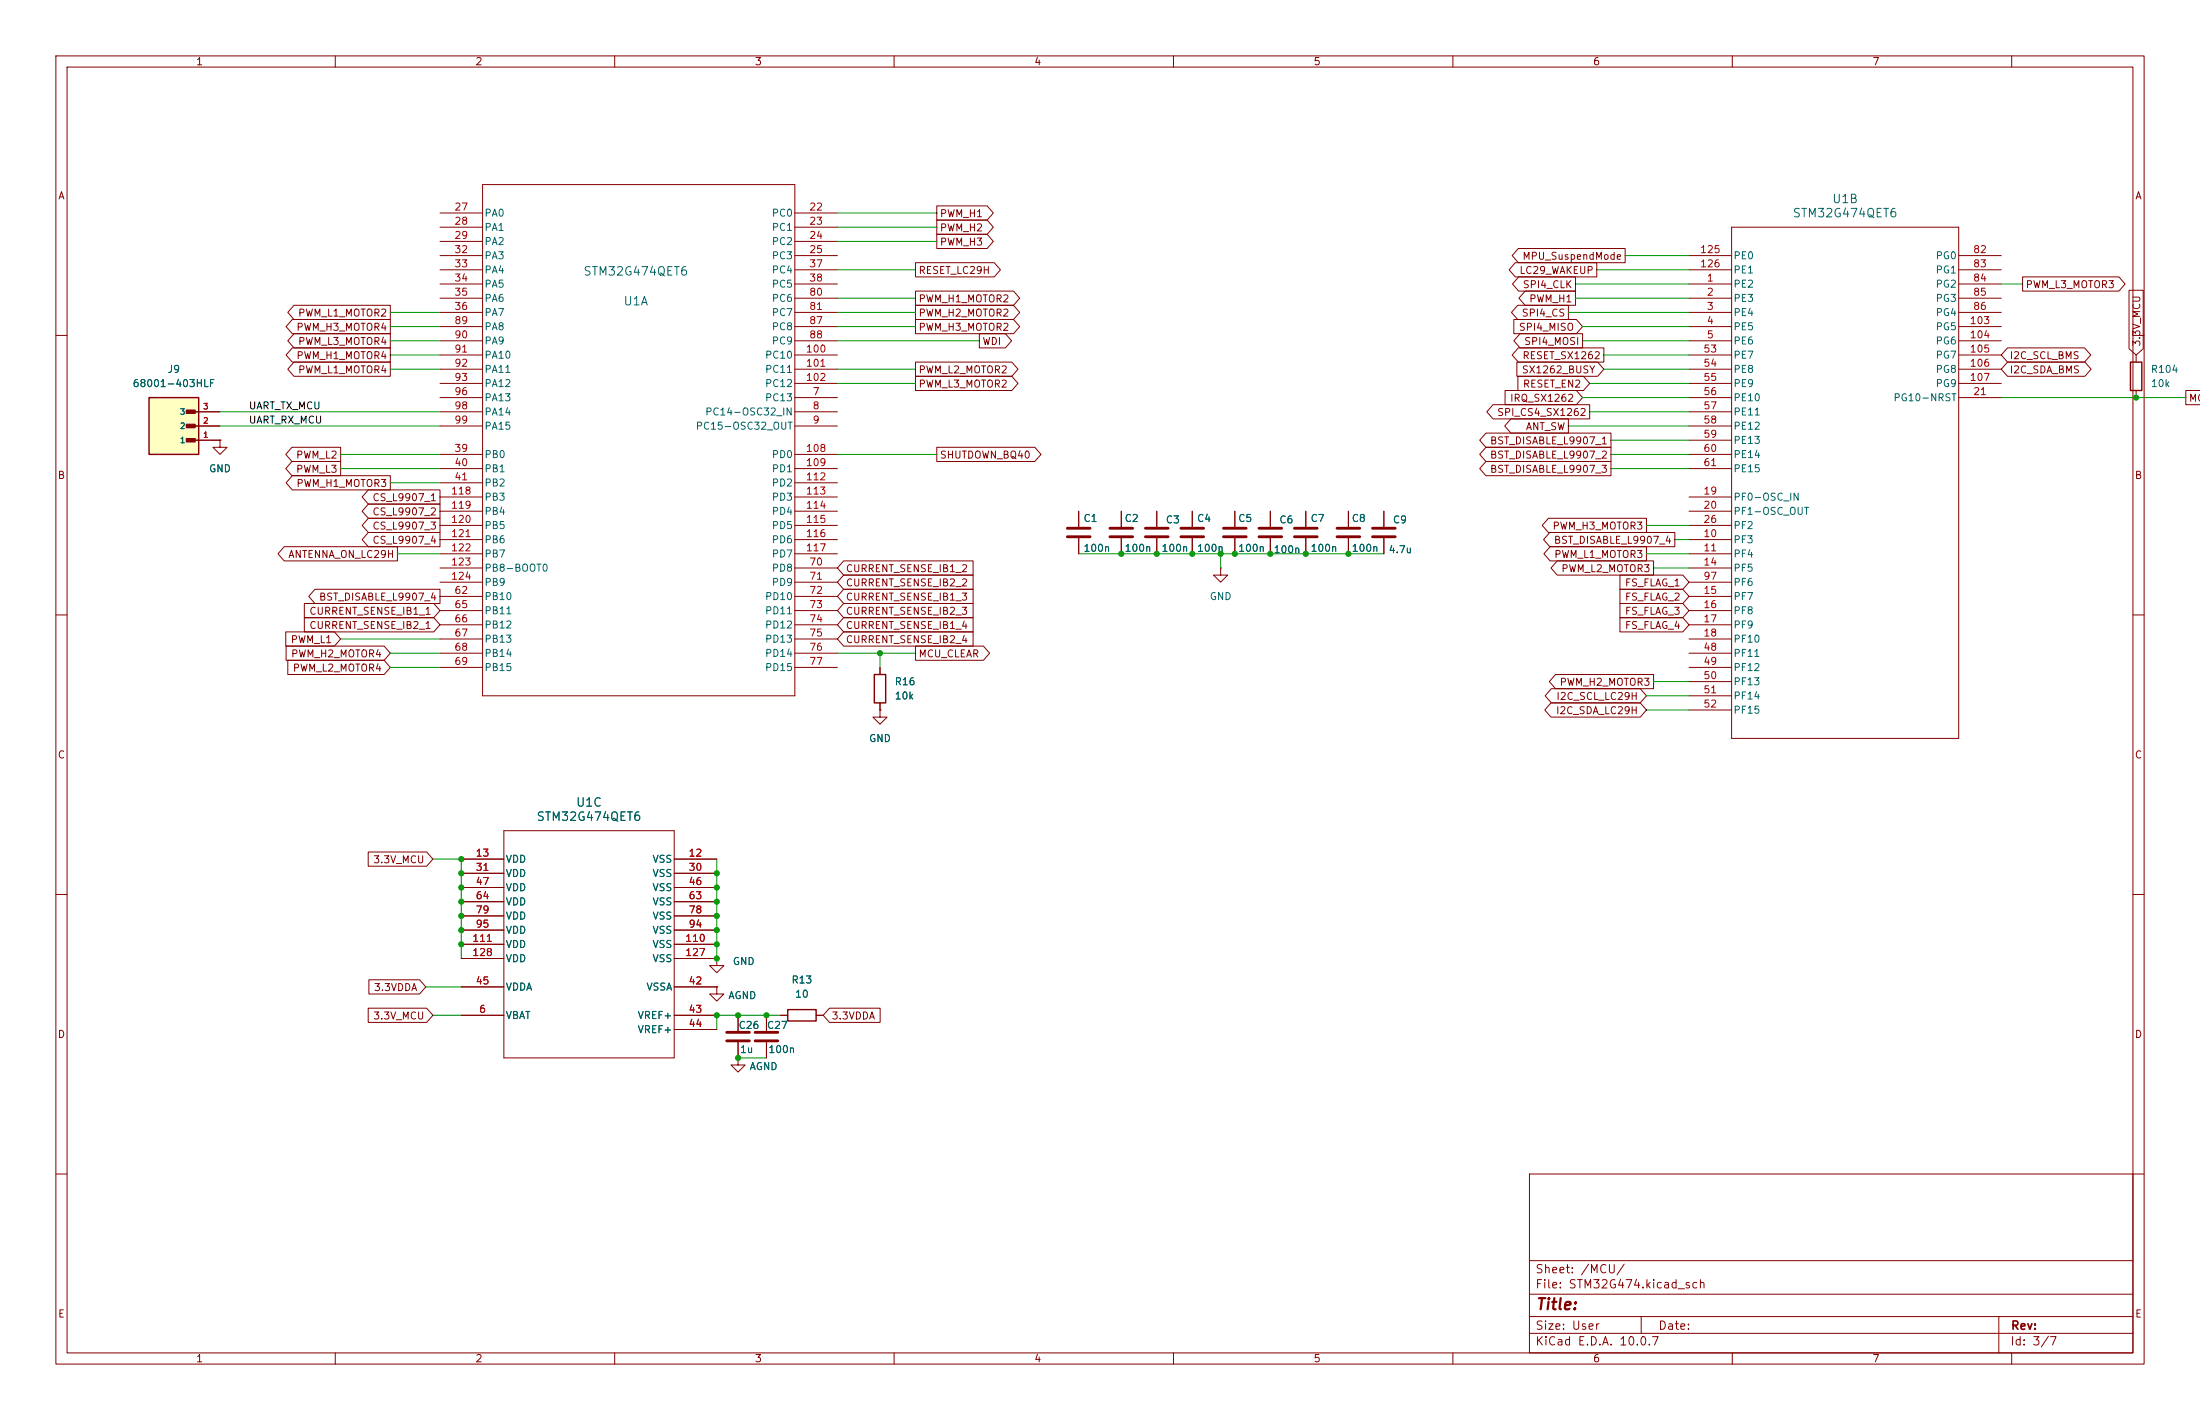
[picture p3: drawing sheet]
<svg xmlns="http://www.w3.org/2000/svg" width="394mm" height="254mm" viewBox="0 0 394 254" stroke-linecap="round" stroke-linejoin="round" font-family="sans-serif">
<g fill="none" stroke="#840000" stroke-width=".18">
<path d="M10 10h373.7v234h-373.7zM12 12h369.7v230h-369.7zM60 10v2M110 10v2M160 10v2M210 10v2M260 10v2M310 10v2M360 10v2M78.7 38.1h7.7M86.4 33h55.8v91.5h-55.8zM142.2 38.1h7.7"/>
<path d="M78.7 40.6h7.7M78.7 50.8h7.7M78.7 53.3h7.7M78.7 55.9h7.7M78.7 58.4h7.7M78.7 45.7h7.7M78.7 48.3h7.7M78.7 43.2h7.7M142.2 40.6h7.7M142.2 50.8h7.7M142.2 53.3h7.7M142.2 55.9h7.7"/>
<path d="M142.2 58.4h7.7M142.2 45.7h7.7M142.2 48.3h7.7M142.2 43.2h7.7M302.3 50.8h7.6M302.3 53.3h7.6M302.3 55.9h7.6M302.3 58.4h7.6M302.3 45.7h7.6M302.3 48.3h7.6M309.9 40.6h40.6v91.5h-40.6zM350.5 50.8h7.6"/>
<path d="M350.5 53.3h7.6M350.5 55.9h7.6M350.5 58.4h7.6M350.5 45.7h7.6M350.5 48.3h7.6M10 60h2M39.4 78.7v1.3h1.2l-1.2 1.3-1.3-1.3h1.3M39.4 78.7h.1M78.7 61h7.7M78.7 71.1h7.7M78.7 63.5h7.7M78.7 66h7.7"/>
<path d="M78.7 68.6h7.7M78.7 73.7h7.7M78.7 76.2h7.7M142.2 61h7.7M142.2 71.1h7.7M142.2 63.5h7.7M142.2 66h7.7M142.2 68.6h7.7M142.2 73.7h7.7M142.2 76.2h7.7M302.3 61h7.6M302.3 71.1h7.6"/>
<path d="M302.3 63.5h7.6M302.3 66h7.6M302.3 68.6h7.6M302.3 73.7h7.6M302.3 76.2h7.6M302.3 78.7h7.6M350.5 61h7.6M350.5 71.1h7.6M350.5 63.5h7.6M350.5 66h7.6M350.5 68.6h7.6M381.7 60h2"/>
<path d="M382.3 63.5v1.3M382.3 69.9v1.2M78.7 96.5h7.7M78.7 99.1h7.7M78.7 88.9h7.7M78.7 91.4h7.7M78.7 94h7.7M78.7 81.3h7.7M78.7 83.8h7.7M78.7 86.4h7.7M142.2 96.5h7.7M142.2 99.1h7.7"/>
<path d="M142.2 88.9h7.7M142.2 91.4h7.7M142.2 94h7.7M142.2 81.3h7.7M142.2 83.8h7.7M142.2 86.4h7.7M193 91.4v2.8M193 96.3v2.8M200.7 91.4v2.8M200.7 96.3v2.8M207 91.4v2.8M207 96.3v2.8"/>
<path d="M213.4 91.4v2.8M213.4 96.3v2.8M221 91.4v2.8M221 96.3v2.8M227.3 91.4v2.8M227.3 96.3v2.8M233.7 91.4v2.8M233.7 96.3v2.8M241.3 91.4v2.8M241.3 96.3v2.8M247.6 91.4v2.8M247.6 96.3v2.8"/>
<path d="M302.3 96.5h7.6M302.3 99.1h7.6M302.3 88.9h7.6M302.3 91.4h7.6M302.3 94h7.6M302.3 81.3h7.6M302.3 83.8h7.6M10 110h2M78.7 101.6h7.7M78.7 106.7h7.7M78.7 109.2h7.7M78.7 111.8h7.7"/>
<path d="M78.7 114.3h7.7M78.7 116.8h7.7M78.7 119.4h7.7M78.7 104.1h7.7M142.2 101.6h7.7M142.2 106.7h7.7M142.2 109.2h7.7M142.2 111.8h7.7M142.2 114.3h7.7M142.2 116.8h7.7M142.2 119.4h7.7M142.2 104.1h7.7"/>
<path d="M157.5 119.4v1.3M218.4 101.6v1.3h1.3l-1.3 1.2-1.2-1.2h1.2M218.4 101.6h.1M302.3 101.6h7.6M302.3 106.7h7.6M302.3 109.2h7.6M302.3 111.8h7.6M302.3 114.3h7.6M302.3 116.8h7.6M302.3 119.4h7.6M302.3 104.1h7.6M381.7 110h2"/>
<path d="M157.5 127v1.3h1.2l-1.2 1.2-1.3-1.2h1.3M157.5 127h.1M157.5 125.7v1.3M302.3 121.9h7.6M302.3 124.5h7.6M302.3 127h7.6M10 160h2M82.5 153.7h7.7M82.5 156.2h7.7M82.5 158.8h7.7M90.2 148.6h30.4v40.6h-30.4zM120.6 153.7h7.7"/>
<path d="M120.6 156.2h7.7M120.6 158.8h7.7M381.7 160h2M82.5 176.5h7.7M82.5 161.3h7.7M82.5 163.8h7.7M82.5 166.4h7.7M82.5 168.9h7.7M82.5 171.5h7.7M120.6 176.5h7.7M120.6 161.3h7.7M120.6 163.8h7.7"/>
<path d="M120.6 166.4h7.7M120.6 168.9h7.7M120.6 171.5h7.7M128.3 176.5v1.3h1.2l-1.2 1.3-1.3-1.3h1.3M128.3 176.5h.1M128.3 171.5v1.2h1.2l-1.2 1.3-1.3-1.3h1.3M128.3 171.5h.1M82.5 181.6h7.7M120.6 181.6h7.7M120.6 184.2h7.7M132.1 189.2v1.3h1.2l-1.2 1.3-1.3-1.3h1.3M132.1 189.2h.1"/>
<path d="M132.1 181.6v2.8M132.1 186.4v2.8M137.2 181.6v2.8M137.2 186.4v2.8M139.7 181.6h1.3M146 181.6h1.3M10 210h2M273.7 210h108v32h-108zM381.7 210h2M273.7 238.5h108M273.7 235.5h108M273.7 231.5h108"/>
<path d="M273.7 225.5h108M293.7 235.5v3M357.7 235.5v6.5M60 242v2M110 242v2M160 242v2M210 242v2M260 242v2M310 242v2M360 242v2"/>
</g>
<g fill="none" stroke="#840000" stroke-width=".51">
<path d="M191 94.5h4.1M191 96h4.1M198.6 94.5h4.1M198.6 96h4.1M205 94.5h4M205 96h4M211.3 94.5h4.1M211.3 96h4.1M218.9 94.5h4.1M218.9 96h4.1M225.3 94.5h4.1M225.3 96h4.1"/>
<path d="M231.6 94.5h4.1M231.6 96h4.1M239.3 94.5h4M239.3 96h4M245.6 94.5h4.1M245.6 96h4.1M130 184.7h4.1M130 186.2h4.1M135.1 184.7h4.1M135.1 186.2h4.1"/>
</g>
<path d="M381.3 64.8h2v5.1h-2zM156.5 120.7h2v5h-2zM141 180.6h5v2h-5z" fill="none" stroke="#840000" stroke-width=".25"/>
<path d="M26.7 71.1h8.9v10.2h-8.9z" fill="#ffffc2"/>
<path d="M26.7 71.1h8.9v10.2h-8.9z" fill="none" stroke="#840000" stroke-width=".25"/>
<g fill="#840000" stroke="#840000" stroke-width=".18">
<path d="M33.3 78.4h1.6v.7h-1.6z"/>
<path d="M33.3 75.9h1.6v.6h-1.6z"/>
<path d="M33.3 73.3h1.6v.7h-1.6z"/>
</g>
<g fill="none" stroke="#840000" stroke-width=".18">
<path d="M167.6 36.8h9.1l1.1 1.3-1.1 1.3h-9.1zM167.6 39.4h9.1l1.1 1.2-1.1 1.3h-9.1zM52.3 57.1h17.5v2.6h-17.5l-1.1-1.3zM52.6 54.6h17.2v2.6h-17.2l-1.1-1.3zM52.6 59.7h17.2v2.5h-17.2l-1.1-1.2zM163.8 54.6h17.6l1.1 1.3-1.1 1.3h-17.6zM163.8 57.1h17.6l1.1 1.3-1.1 1.3h-17.6zM163.8 52.1h17.6l1.1 1.2-1.1 1.3h-17.6zM163.8 47h14.1l1.1 1.3-1.1 1.2h-14.1zM167.6 41.9h9.1l1.1 1.3-1.1 1.3h-9.1zM175.3 59.7h4.6l1.1 1.3-1.1 1.2h-4.6zM270.9 57.1h11.2l1.1 1.3-1.1 1.3h-11.2z"/>
<path d="M271.2 47h14.5v2.5h-14.5l-1.1-1.2zM271.6 54.6h9.1v2.6h-9.1l-1.1-1.3zM271.7 44.4h19.1v2.6h-19.1l-1.1-1.3zM271.8 49.5h10.1v2.6h-10.1l-1.1-1.3zM272 59.7h11.2v2.5h-11.2l-1.1-1.2zM272.9 52.1h9v2.5h-9l-1.1-1.3zM361.9 49.5h17.3l1.1 1.3-1.1 1.3h-17.3zM381 51.9h2.5v10.5l-1.2 1.1-1.3-1.1zM34.3 78.7h5.1M34.3 76.2h5.1M34.3 73.7h5.1M39.4 78.7h.1"/>
<path d="M52.3 62.2h17.5v2.6h-17.5l-1.1-1.3zM52.6 64.8h17.2v2.5h-17.2l-1.1-1.3zM163.8 67.3h17.3l1.1 1.3-1.1 1.3h-17.3zM163.8 64.8h17.3l1.1 1.2-1.1 1.3h-17.3zM265.9 77.5h22.4v2.5h-22.4l-1.1-1.3zM267.2 72.4h17.3v2.5h-17.3l-1.1-1.2zM269.3 69.8h12.8l1.1 1.3-1.1 1.3h-12.8zM270.4 74.9h10.3v2.6h-10.3l-1.1-1.3zM271.5 64.8h14.4l1.1 1.2-1.1 1.3h-14.4zM271.6 67.3h11.8l1.1 1.3-1.1 1.3h-11.8zM271.7 62.2h15.3v2.6h-15.3l-1.1-1.3zM359.3 64.8h13.8l1.1 1.2-1.1 1.3h-13.8l-1.2-1.3z"/>
<path d="M359.3 62.2h13.7l1.2 1.3-1.2 1.3h-13.7l-1.2-1.3zM393.8 69.8h-2.6v2.6h2.6M50.9 97.8h20.2v2.5h-20.2l-1.2-1.2zM52.2 80h8.8v2.6h-8.8l-1.1-1.3zM52.2 82.5h8.8v2.6h-8.8l-1.1-1.3zM52.3 85.1h17.5v2.5h-17.5l-1.1-1.2zM65.9 95.2h12.8v2.6h-12.8l-1.1-1.3zM65.9 90.2h12.8v2.5h-12.8l-1.1-1.3zM65.9 87.6h12.8v2.6h-12.8l-1.1-1.3zM65.9 92.7h12.8v2.6h-12.8l-1.1-1.3zM167.6 80h17.6l1.1 1.3-1.1 1.3h-17.6zM193 91.4v2.8"/>
<path d="M193 96.3v2.8M200.7 91.4v2.8M200.7 96.3v2.8M207 91.4v2.8M207 96.3v2.8M213.4 91.4v2.8M213.4 96.3v2.8M221 91.4v2.8M221 96.3v2.8M227.3 91.4v2.8M227.3 96.3v2.8M233.7 91.4v2.8"/>
<path d="M233.7 96.3v2.8M241.3 91.4v2.8M241.3 96.3v2.8M247.6 91.4v2.8M247.6 96.3v2.8M265.9 82.5h22.4v2.6h-22.4l-1.1-1.3zM265.9 80h22.4v2.6h-22.4l-1.1-1.3zM277.1 92.7h17.5v2.6h-17.5l-1.1-1.3zM277.3 95.2h22.4v2.6h-22.4l-1.1-1.3zM277.4 97.8h17.2v2.5h-17.2l-1.1-1.2zM51.1 113h8.7l1.2 1.3-1.2 1.3h-8.7zM51.2 115.6h17.5l1.1 1.2-1.1 1.3h-17.5z"/>
<path d="M51.5 118.1h17.2l1.1 1.3-1.1 1.3h-17.2zM54.5 107.9h23.1l1.1 1.3-1.1 1.3h-23.1zM54.5 110.5h23.1l1.1 1.3-1.1 1.2h-23.1zM56.4 105.4h22.3v2.6h-22.3l-1.2-1.3zM151 113h23.1v2.6h-23.1l-1.1-1.3zM151 107.9h23.1v2.6h-23.1l-1.1-1.3zM151 100.3h23.1v2.6h-23.1l-1.1-1.3zM151 102.9h23.1v2.5h-23.1l-1.1-1.3zM151 105.4h23.1v2.6h-23.1l-1.1-1.3zM151 110.5h23.1v2.5h-23.1l-1.1-1.2zM157.5 119.4v1.3M163.8 115.6h12.2l1.1 1.2-1.1 1.3h-12.2z"/>
<path d="M278.7 100.3h17.2v2.6h-17.2l-1.1-1.3zM289.9 102.9h11.2l1.2 1.2-1.2 1.3h-11.2zM289.9 110.5h11.2l1.2 1.3-1.2 1.2h-11.2zM289.9 105.4h11.2l1.2 1.3-1.2 1.3h-11.2zM289.9 107.9h11.2l1.2 1.3-1.2 1.3h-11.2zM157.5 127h.1M157.5 125.7v1.3M277.6 125.7h15.9l1.1 1.3-1.1 1.3h-15.9l-1.2-1.3zM277.6 123.2h15.9l1.1 1.3-1.1 1.2h-15.9l-1.1-1.2zM278.4 120.6h17.5v2.6h-17.5l-1.1-1.3zM65.9 152.4h10.5l1.1 1.3-1.1 1.2h-10.5zM82.5 153.7h7.7"/>
<path d="M82.5 156.2h7.7M82.5 158.8h7.7M120.6 153.7h7.7M120.6 156.2h7.7M120.6 158.8h7.7M66 175.3h9.1l1.1 1.2-1.1 1.3h-9.1zM82.5 176.5h7.7M82.5 161.3h7.7M82.5 163.8h7.7M82.5 166.4h7.7M82.5 168.9h7.7M82.5 171.5h7.7"/>
<path d="M120.6 176.5h7.7M120.6 161.3h7.7M120.6 163.8h7.7M120.6 166.4h7.7M120.6 168.9h7.7M120.6 171.5h7.7M128.3 176.5h.1M128.3 171.5h.1M65.9 180.3h10.5l1.1 1.3-1.1 1.3h-10.5zM82.5 181.6h7.7M120.6 181.6h7.7M120.6 184.2h7.7"/>
<path d="M132.1 189.2h.1M132.1 181.6v2.8M132.1 186.4v2.8M137.2 181.6v2.8M137.2 186.4v2.8M139.7 181.6h1.3M146 181.6h1.3M148.4 180.3h9.1v2.6h-9.1l-1.1-1.3z"/>
</g>
<g fill="none" stroke="#009600" stroke-width=".18">
<path d="M149.9 38.1h17.7M69.8 58.4h8.9M69.8 55.9h8.9M149.9 58.4h13.9M149.9 55.9h13.9M149.9 53.3h13.9M149.9 48.3h13.9M149.9 40.6h17.7M149.9 43.2h17.7M280.7 55.9h21.6M281.9 50.8h20.4M281.9 53.3h20.4"/>
<path d="M283.2 58.4h19.1M285.7 48.3h16.6M290.8 45.7h11.5M358.1 50.8h3.8M39.4 73.7h39.3M39.4 76.2h39.3M69.8 61h8.9M69.8 63.5h8.9M69.8 66h8.9M149.9 61h25.4M149.9 66h13.9M149.9 68.6h13.9"/>
<path d="M280.7 76.2h21.6M283.2 61h19.1M283.2 71.1h19.1M284.5 73.7h17.8M284.5 68.6h17.8M287 63.5h15.3M287 66h15.3M288.3 78.7h14M358.1 71.1h33.1M61 81.3h17.7M61 83.8h17.7M69.8 86.4h8.9"/>
<path d="M71.1 99.1h7.6M149.9 81.3h17.7M193 99.1h54.6M218.4 99.1v2.5M288.3 81.3h14M288.3 83.8h14M294.6 99.1h7.7M294.6 94h7.7M299.7 96.5h2.6M61 114.3h17.7M69.8 116.8h8.9M69.8 119.4h8.9"/>
<path d="M149.9 116.8h13.9M157.5 116.8v2.6M295.9 101.6h6.4M294.6 127h7.7M294.6 124.5h7.7M295.9 121.9h6.4M77.5 153.7h5v17.8M128.3 153.7v17.8M76.2 176.5h6.3M77.5 181.6h5M132.1 189.2h5.1M139.7 181.6h-11.4v2.6"/>
</g>
<g fill="#009600" stroke="#009600" stroke-width=".18">
<circle cx="213.4" cy="99.1" r=".46"/>
<circle cx="200.7" cy="99.1" r=".46"/>
<circle cx="221" cy="99.1" r=".46"/>
<circle cx="218.4" cy="99.1" r=".46"/>
<circle cx="157.5" cy="116.8" r=".46"/>
<circle cx="207" cy="99.1" r=".46"/>
<circle cx="128.3" cy="181.6" r=".46"/>
<circle cx="128.3" cy="171.5" r=".46"/>
<circle cx="128.3" cy="156.2" r=".46"/>
<circle cx="128.3" cy="158.8" r=".46"/>
<circle cx="128.3" cy="161.3" r=".46"/>
<circle cx="128.3" cy="163.8" r=".46"/>
<circle cx="132.1" cy="189.2" r=".46"/>
<circle cx="128.3" cy="168.9" r=".46"/>
<circle cx="128.3" cy="166.4" r=".46"/>
<circle cx="82.5" cy="158.8" r=".46"/>
<circle cx="82.5" cy="153.7" r=".46"/>
<circle cx="82.5" cy="156.2" r=".46"/>
<circle cx="132.1" cy="181.6" r=".46"/>
<circle cx="137.2" cy="181.6" r=".46"/>
<circle cx="227.3" cy="99.1" r=".46"/>
<circle cx="233.7" cy="99.1" r=".46"/>
<circle cx="241.3" cy="99.1" r=".46"/>
<circle cx="82.5" cy="168.9" r=".46"/>
<circle cx="82.5" cy="166.4" r=".46"/>
<circle cx="82.5" cy="161.3" r=".46"/>
<circle cx="82.5" cy="163.8" r=".46"/>
<circle cx="382.3" cy="71.1" r=".46"/>
</g>
<text font-size="2" fill="#840000" x="274.7" y="234.8">Title:</text>
<g font-size="1.5" fill="#006464">
<text x="320.7" y="39.3">STM32G474QET6</text>
<text x="327.8" y="36.7">U1B</text>
<text x="104.3" y="49.7">STM32G474QET6</text>
<text x="111.5" y="55">U1A</text>
<text x="95.9" y="147.2">STM32G474QET6</text>
<text x="103" y="144.7">U1C</text>
</g>
<g font-size="1.5" fill="#840000">
<text x="274.7" y="230.8">File: STM32G474.kicad_sch</text>
<text x="274.7" y="228.1">Sheet: /MCU/</text>
<text x="274.7" y="238.2">Size: User</text>
<text x="296.7" y="238.2">Date:</text>
<text x="359.7" y="238.2">Rev:</text>
<text x="274.7" y="241">KiCad E.D.A. 10.0.7</text>
<text x="359.7" y="241">Id: 3/7</text>
</g>
<g font-size="1.3" fill="#840000">
<text x="35" y="12">1</text>
<text x="85" y="12">2</text>
<text x="135" y="12">3</text>
<text x="185" y="12">4</text>
<text x="235" y="12">5</text>
<text x="285" y="12">6</text>
<text x="335" y="12">7</text>
<text x="10.3" y="36">A</text>
<text x="382" y="36">A</text>
<text x="168.1" y="39.2">PWM_H1</text>
<text x="168.1" y="41.7">PWM_H2</text>
<text x="168.1" y="44.2">PWM_H3</text>
<text x="272.3" y="46.8">MPU_SuspendMode</text>
<text x="164.3" y="49.3">RESET_LC29H</text>
<text x="271.8" y="49.3">LC29_WAKEUP</text>
<text x="272.4" y="51.9">SPI4_CLK</text>
<text x="362.4" y="51.9">PWM_L3_MOTOR3</text>
<text x="52.9" y="59.5">PWM_H3_MOTOR4</text>
<text x="53.2" y="56.9">PWM_L1_MOTOR2</text>
<text x="164.3" y="56.9">PWM_H2_MOTOR2</text>
<text x="164.3" y="59.5">PWM_H3_MOTOR2</text>
<text x="164.3" y="54.4">PWM_H1_MOTOR2</text>
<text x="271.7" y="59.5">SPI4_MISO</text>
<text x="272.2" y="56.9">SPI4_CS</text>
<text x="273.6" y="54.4">PWM_H1</text>
<text x="52.9" y="64.6">PWM_H1_MOTOR4</text>
<text x="53.2" y="62">PWM_L3_MOTOR4</text>
<text x="175.7" y="62">WDI</text>
<text x="272.3" y="64.6">RESET_SX1262</text>
<text x="272.6" y="62">SPI4_MOSI</text>
<text x="359.5" y="64.6">I2C_SCL_BMS</text>
<text x="383.3" y="62.1" transform="rotate(-90 383.3 62.1)">3.3V_MCU</text>
<text x="53.2" y="67.1">PWM_L1_MOTOR4</text>
<text x="164.3" y="69.6">PWM_L3_MOTOR2</text>
<text x="164.3" y="67.1">PWM_L2_MOTOR2</text>
<text x="272.2" y="67.1">SX1262_BUSY</text>
<text x="272.4" y="69.6">RESET_EN2</text>
<text x="359.5" y="67.1">I2C_SDA_BMS</text>
<text x="267.8" y="74.7">SPI_CS4_SX1262</text>
<text x="270.1" y="72.2">IRQ_SX1262</text>
<text x="273" y="77.3">ANT_SW</text>
<text x="391.6" y="72.2">MCU</text>
<text x="52.9" y="82.3">PWM_L2</text>
<text x="168.1" y="82.3">SHUTDOWN_BQ40</text>
<text x="266.5" y="79.8">BST_DISABLE_L9907_1</text>
<text x="266.5" y="82.3">BST_DISABLE_L9907_2</text>
<text x="10.2" y="86">B</text>
<text x="52.9" y="84.9">PWM_L3</text>
<text x="52.9" y="87.4">PWM_H1_MOTOR3</text>
<text x="66.5" y="90">CS_L9907_1</text>
<text x="266.5" y="84.9">BST_DISABLE_L9907_3</text>
<text x="381.9" y="86">B</text>
<text x="66.5" y="92.5">CS_L9907_2</text>
<text x="66.5" y="95">CS_L9907_3</text>
<text x="277.7" y="95">PWM_H3_MOTOR3</text>
<text x="51.5" y="100.1">ANTENNA_ON_LC29H</text>
<text x="66.5" y="97.6">CS_L9907_4</text>
<text x="278" y="97.6">BST_DISABLE_L9907_4</text>
<text x="278" y="100.1">PWM_L1_MOTOR3</text>
<text x="57" y="107.7">BST_DISABLE_L9907_4</text>
<text x="151.3" y="102.7">CURRENT_SENSE_IB1_2</text>
<text x="151.3" y="105.2">CURRENT_SENSE_IB2_2</text>
<text x="151.3" y="107.7">CURRENT_SENSE_IB1_3</text>
<text x="279.3" y="102.7">PWM_L2_MOTOR3</text>
<text x="290.7" y="105.2">FS_FLAG_1</text>
<text x="290.7" y="107.7">FS_FLAG_2</text>
<text x="55.3" y="110.3">CURRENT_SENSE_IB1_1</text>
<text x="55.3" y="112.8">CURRENT_SENSE_IB2_1</text>
<text x="151.3" y="110.3">CURRENT_SENSE_IB2_3</text>
<text x="151.3" y="112.8">CURRENT_SENSE_IB1_4</text>
<text x="290.7" y="112.8">FS_FLAG_4</text>
<text x="290.7" y="110.3">FS_FLAG_3</text>
<text x="51.9" y="115.4">PWM_L1</text>
<text x="52" y="117.9">PWM_H2_MOTOR4</text>
<text x="151.3" y="115.4">CURRENT_SENSE_IB2_4</text>
<text x="164.3" y="117.9">MCU_CLEAR</text>
<text x="52.3" y="120.4">PWM_L2_MOTOR4</text>
<text x="278.4" y="125.5">I2C_SCL_LC29H</text>
<text x="279" y="123">PWM_H2_MOTOR3</text>
<text x="278.3" y="128.1">I2C_SDA_LC29H</text>
<text x="10.2" y="136">C</text>
<text x="381.9" y="136">C</text>
<text x="66.7" y="154.7">3.3V_MCU</text>
<text x="66.8" y="177.6">3.3VDDA</text>
<text x="10.2" y="186">D</text>
<text x="66.7" y="182.7">3.3V_MCU</text>
<text x="148.7" y="182.7">3.3VDDA</text>
<text x="381.9" y="186">D</text>
<text x="10.3" y="236">E</text>
<text x="382" y="236">E</text>
<text x="35" y="244">1</text>
<text x="85" y="244">2</text>
<text x="135" y="244">3</text>
<text x="185" y="244">4</text>
<text x="235" y="244">5</text>
<text x="285" y="244">6</text>
<text x="335" y="244">7</text>
</g>
<g font-size="1.3" fill="#a90000">
<text x="81.2" y="38">27</text>
<text x="81.2" y="40.5">28</text>
<text x="144.7" y="38">22</text>
<text x="144.7" y="40.5">23</text>
<text x="81.2" y="43">29</text>
<text x="81.2" y="45.6">32</text>
<text x="144.7" y="43">24</text>
<text x="144.7" y="45.6">25</text>
<text x="304.1" y="45.6">125</text>
<text x="353" y="45.6">82</text>
<text x="81.2" y="48.1">33</text>
<text x="81.2" y="50.7">34</text>
<text x="81.2" y="53.2">35</text>
<text x="144.7" y="48.1">37</text>
<text x="144.7" y="50.7">38</text>
<text x="144.7" y="53.2">80</text>
<text x="304.1" y="48.1">126</text>
<text x="305.3" y="50.7">1</text>
<text x="305.3" y="53.2">2</text>
<text x="353" y="48.1">83</text>
<text x="353" y="50.7">84</text>
<text x="353" y="53.2">85</text>
<text x="81.2" y="55.7">36</text>
<text x="81.2" y="58.3">89</text>
<text x="144.7" y="55.7">81</text>
<text x="144.7" y="58.3">87</text>
<text x="305.3" y="55.7">3</text>
<text x="305.3" y="58.3">4</text>
<text x="352.4" y="58.3">103</text>
<text x="353" y="55.7">86</text>
<text x="81.2" y="60.8">90</text>
<text x="81.2" y="63.4">91</text>
<text x="81.2" y="65.9">92</text>
<text x="144.1" y="63.4">100</text>
<text x="144.1" y="65.9">101</text>
<text x="144.7" y="60.8">88</text>
<text x="304.7" y="63.4">53</text>
<text x="304.7" y="65.9">54</text>
<text x="305.3" y="60.8">5</text>
<text x="352.4" y="60.8">104</text>
<text x="352.4" y="63.4">105</text>
<text x="352.4" y="65.9">106</text>
<text x="81.2" y="68.4">93</text>
<text x="81.2" y="71">96</text>
<text x="144.1" y="68.4">102</text>
<text x="145.3" y="71">7</text>
<text x="304.7" y="68.4">55</text>
<text x="304.7" y="71">56</text>
<text x="352.4" y="68.4">107</text>
<text x="353" y="71">21</text>
<text x="81.2" y="73.5">98</text>
<text x="81.2" y="76.1">99</text>
<text x="145.3" y="73.5">8</text>
<text x="145.3" y="76.1">9</text>
<text x="304.7" y="73.5">57</text>
<text x="304.7" y="76.1">58</text>
<text x="81.2" y="81.1">39</text>
<text x="81.2" y="83.7">40</text>
<text x="144.1" y="81.1">108</text>
<text x="144.1" y="83.7">109</text>
<text x="304.7" y="78.6">59</text>
<text x="304.7" y="81.1">60</text>
<text x="304.7" y="83.7">61</text>
<text x="80.6" y="88.8">118</text>
<text x="81.2" y="86.2">41</text>
<text x="144.1" y="86.2">112</text>
<text x="144.1" y="88.8">113</text>
<text x="304.7" y="88.8">19</text>
<text x="80.6" y="91.3">119</text>
<text x="80.6" y="93.8">120</text>
<text x="144.1" y="91.3">114</text>
<text x="144.1" y="93.8">115</text>
<text x="304.7" y="91.3">20</text>
<text x="304.7" y="93.8">26</text>
<text x="80.6" y="96.4">121</text>
<text x="80.6" y="98.9">122</text>
<text x="80.6" y="101.5">123</text>
<text x="144.1" y="96.4">116</text>
<text x="144.1" y="98.9">117</text>
<text x="144.7" y="101.5">70</text>
<text x="304.7" y="96.4">10</text>
<text x="304.7" y="98.9">11</text>
<text x="304.7" y="101.5">14</text>
<text x="80.6" y="104">124</text>
<text x="81.2" y="106.5">62</text>
<text x="144.7" y="104">71</text>
<text x="144.7" y="106.5">72</text>
<text x="304.7" y="106.5">15</text>
<text x="304.7" y="104">97</text>
<text x="81.2" y="109.1">65</text>
<text x="81.2" y="111.6">66</text>
<text x="144.7" y="109.1">73</text>
<text x="144.7" y="111.6">74</text>
<text x="304.7" y="109.1">16</text>
<text x="304.7" y="111.6">17</text>
<text x="81.2" y="114.2">67</text>
<text x="81.2" y="116.7">68</text>
<text x="81.2" y="119.2">69</text>
<text x="144.7" y="114.2">75</text>
<text x="144.7" y="116.7">76</text>
<text x="144.7" y="119.2">77</text>
<text x="304.7" y="114.2">18</text>
<text x="304.7" y="116.7">48</text>
<text x="304.7" y="119.2">49</text>
<text x="304.7" y="121.8">50</text>
<text x="304.7" y="124.3">51</text>
<text x="304.7" y="126.9">52</text>
<text x="85" y="153.5">13</text>
<text x="123.1" y="153.5">12</text>
<text x="85" y="156.1">31</text>
<text x="85" y="158.6">47</text>
<text x="85" y="161.2">64</text>
<text x="123.1" y="156.1">30</text>
<text x="123.1" y="158.6">46</text>
<text x="123.1" y="161.2">63</text>
<text x="85" y="163.7">79</text>
<text x="85" y="166.2">95</text>
<text x="123.1" y="163.7">78</text>
<text x="123.1" y="166.2">94</text>
<text x="84.4" y="168.8">111</text>
<text x="84.4" y="171.3">128</text>
<text x="122.5" y="168.8">110</text>
<text x="122.5" y="171.3">127</text>
<text x="85" y="176.4">45</text>
<text x="123.1" y="176.4">42</text>
<text x="85.6" y="181.5">6</text>
<text x="123.1" y="181.5">43</text>
<text x="123.1" y="184">44</text>
</g>
<g font-size="1.3" fill="#006464">
<text x="86.6" y="39.1">PA0</text>
<text x="86.6" y="41.6">PA1</text>
<text x="138" y="39.1">PC0</text>
<text x="138" y="41.6">PC1</text>
<text x="86.6" y="44.1">PA2</text>
<text x="86.6" y="46.7">PA3</text>
<text x="138" y="44.1">PC2</text>
<text x="138" y="46.7">PC3</text>
<text x="310.1" y="46.7">PE0</text>
<text x="346.3" y="46.7">PG0</text>
<text x="86.6" y="49.2">PA4</text>
<text x="86.6" y="51.8">PA5</text>
<text x="138" y="49.2">PC4</text>
<text x="138" y="51.8">PC5</text>
<text x="310.1" y="51.8">PE2</text>
<text x="310.1" y="49.2">PE1</text>
<text x="346.3" y="49.2">PG1</text>
<text x="346.3" y="51.8">PG2</text>
<text x="86.6" y="54.3">PA6</text>
<text x="86.6" y="56.8">PA7</text>
<text x="86.6" y="59.4">PA8</text>
<text x="138" y="54.3">PC6</text>
<text x="138" y="56.8">PC7</text>
<text x="138" y="59.4">PC8</text>
<text x="310.1" y="54.3">PE3</text>
<text x="310.1" y="56.8">PE4</text>
<text x="310.1" y="59.4">PE5</text>
<text x="346.3" y="54.3">PG3</text>
<text x="346.3" y="56.8">PG4</text>
<text x="346.3" y="59.4">PG5</text>
<text x="86.6" y="61.9">PA9</text>
<text x="86.6" y="64.5">PA10</text>
<text x="136.8" y="64.5">PC10</text>
<text x="138" y="61.9">PC9</text>
<text x="310.1" y="61.9">PE6</text>
<text x="310.1" y="64.5">PE7</text>
<text x="346.3" y="61.9">PG6</text>
<text x="346.3" y="64.5">PG7</text>
<text x="23.6" y="69.5">68001-403HLF</text>
<text x="29.9" y="67">J9</text>
<text x="86.6" y="67">PA11</text>
<text x="86.6" y="69.5">PA12</text>
<text x="136.8" y="67">PC11</text>
<text x="136.8" y="69.5">PC12</text>
<text x="310.1" y="67">PE8</text>
<text x="310.1" y="69.5">PE9</text>
<text x="346.3" y="67">PG8</text>
<text x="346.3" y="69.5">PG9</text>
<text x="384.8" y="67">R104</text>
<text x="384.8" y="69.5">10k</text>
<text x="86.6" y="72.1">PA13</text>
<text x="86.6" y="74.6">PA14</text>
<text x="86.6" y="77.2">PA15</text>
<text x="124.4" y="77.2">PC15-OSC32_OUT</text>
<text x="126.1" y="74.6">PC14-OSC32_IN</text>
<text x="136.8" y="72.1">PC13</text>
<text x="310.1" y="72.1">PE10</text>
<text x="310.1" y="74.6">PE11</text>
<text x="310.1" y="77.2">PE12</text>
<text x="338.7" y="72.1">PG10-NRST</text>
<text x="86.6" y="82.2">PB0</text>
<text x="138" y="82.2">PD0</text>
<text x="310.1" y="79.7">PE13</text>
<text x="310.1" y="82.2">PE14</text>
<text x="37.3" y="84.8">GND</text>
<text x="86.6" y="84.8">PB1</text>
<text x="86.6" y="87.3">PB2</text>
<text x="86.6" y="89.9">PB3</text>
<text x="138" y="84.8">PD1</text>
<text x="138" y="87.3">PD2</text>
<text x="138" y="89.9">PD3</text>
<text x="310.1" y="89.9">PF0-OSC_IN</text>
<text x="310.1" y="84.8">PE15</text>
<text x="86.6" y="92.4">PB4</text>
<text x="86.6" y="94.9">PB5</text>
<text x="138" y="92.4">PD4</text>
<text x="138" y="94.9">PD5</text>
<text x="193.8" y="93.7">C1</text>
<text x="201.2" y="93.7">C2</text>
<text x="208.5" y="93.9">C3</text>
<text x="214.1" y="93.7">C4</text>
<text x="221.5" y="93.7">C5</text>
<text x="228.8" y="93.9">C6</text>
<text x="234.4" y="93.7">C7</text>
<text x="241.8" y="93.7">C8</text>
<text x="249.2" y="93.9">C9</text>
<text x="310.1" y="92.4">PF1-OSC_OUT</text>
<text x="310.1" y="94.9">PF2</text>
<text x="86.6" y="97.5">PB6</text>
<text x="86.6" y="100">PB7</text>
<text x="138" y="97.5">PD6</text>
<text x="138" y="100">PD7</text>
<text x="193.8" y="99">100n</text>
<text x="201.2" y="99">100n</text>
<text x="207.8" y="99">100n</text>
<text x="214.1" y="99">100n</text>
<text x="221.5" y="99">100n</text>
<text x="227.8" y="99.3">100n</text>
<text x="234.4" y="99">100n</text>
<text x="241.8" y="99">100n</text>
<text x="248.4" y="99.3">4.7u</text>
<text x="310.1" y="97.5">PF3</text>
<text x="310.1" y="100">PF4</text>
<text x="86.6" y="107.6">PB10</text>
<text x="86.6" y="102.6">PB8-BOOT0</text>
<text x="86.6" y="105.1">PB9</text>
<text x="136.8" y="107.6">PD10</text>
<text x="138" y="102.6">PD8</text>
<text x="138" y="105.1">PD9</text>
<text x="216.4" y="107.6">GND</text>
<text x="310.1" y="102.6">PF5</text>
<text x="310.1" y="107.6">PF7</text>
<text x="310.1" y="105.1">PF6</text>
<text x="86.6" y="110.2">PB11</text>
<text x="86.6" y="112.7">PB12</text>
<text x="136.8" y="110.2">PD11</text>
<text x="136.8" y="112.7">PD12</text>
<text x="310.1" y="110.2">PF8</text>
<text x="310.1" y="112.7">PF9</text>
<text x="86.6" y="115.3">PB13</text>
<text x="86.6" y="117.8">PB14</text>
<text x="136.8" y="115.3">PD13</text>
<text x="136.8" y="117.8">PD14</text>
<text x="310.1" y="115.3">PF10</text>
<text x="310.1" y="117.8">PF11</text>
<text x="86.6" y="120.3">PB15</text>
<text x="136.8" y="120.3">PD15</text>
<text x="160" y="122.9">R16</text>
<text x="160" y="125.4">10k</text>
<text x="310.1" y="120.3">PF12</text>
<text x="310.1" y="122.9">PF13</text>
<text x="310.1" y="125.4">PF14</text>
<text x="310.1" y="128">PF15</text>
<text x="155.4" y="133">GND</text>
<text x="90.4" y="154.6">VDD</text>
<text x="116.7" y="154.6">VSS</text>
<text x="90.4" y="157.2">VDD</text>
<text x="90.4" y="159.7">VDD</text>
<text x="116.7" y="157.2">VSS</text>
<text x="116.7" y="159.7">VSS</text>
<text x="90.4" y="162.3">VDD</text>
<text x="90.4" y="164.8">VDD</text>
<text x="90.4" y="167.3">VDD</text>
<text x="116.7" y="162.3">VSS</text>
<text x="116.7" y="164.8">VSS</text>
<text x="116.7" y="167.3">VSS</text>
<text x="90.4" y="169.9">VDD</text>
<text x="90.4" y="172.4">VDD</text>
<text x="116.7" y="169.9">VSS</text>
<text x="116.7" y="172.4">VSS</text>
<text x="131" y="172.9">GND</text>
<text x="90.4" y="177.5">VDDA</text>
<text x="115.6" y="177.5">VSSA</text>
<text x="130.2" y="179">AGND</text>
<text x="141.5" y="176.2">R13</text>
<text x="142.2" y="178.8">10</text>
<text x="90.4" y="182.6">VBAT</text>
<text x="114" y="182.6">VREF+</text>
<text x="114" y="185.1">VREF+</text>
<text x="132.1" y="184.4">C26</text>
<text x="137.1" y="184.4">C27</text>
<text x="132.3" y="188.7">1u</text>
<text x="134" y="191.7">AGND</text>
<text x="137.4" y="188.7">100n</text>
</g>
<g font-size="1.3" fill="#0f0f0f">
<text x="44.4" y="73.5">UART_TX_MCU</text>
<text x="44.4" y="76.1">UART_RX_MCU</text>
</g>
<g font-size="1" fill="#006464">
<text x="32.1" y="77">2</text>
<text x="32.1" y="74.4">3</text>
<text x="32.1" y="79.5">1</text>
</g>
<g font-size="1" fill="#a90000">
<text x="36.2" y="76">2</text>
<text x="36.2" y="73.5">3</text>
<text x="36.2" y="78.6">1</text>
</g>
</svg>
